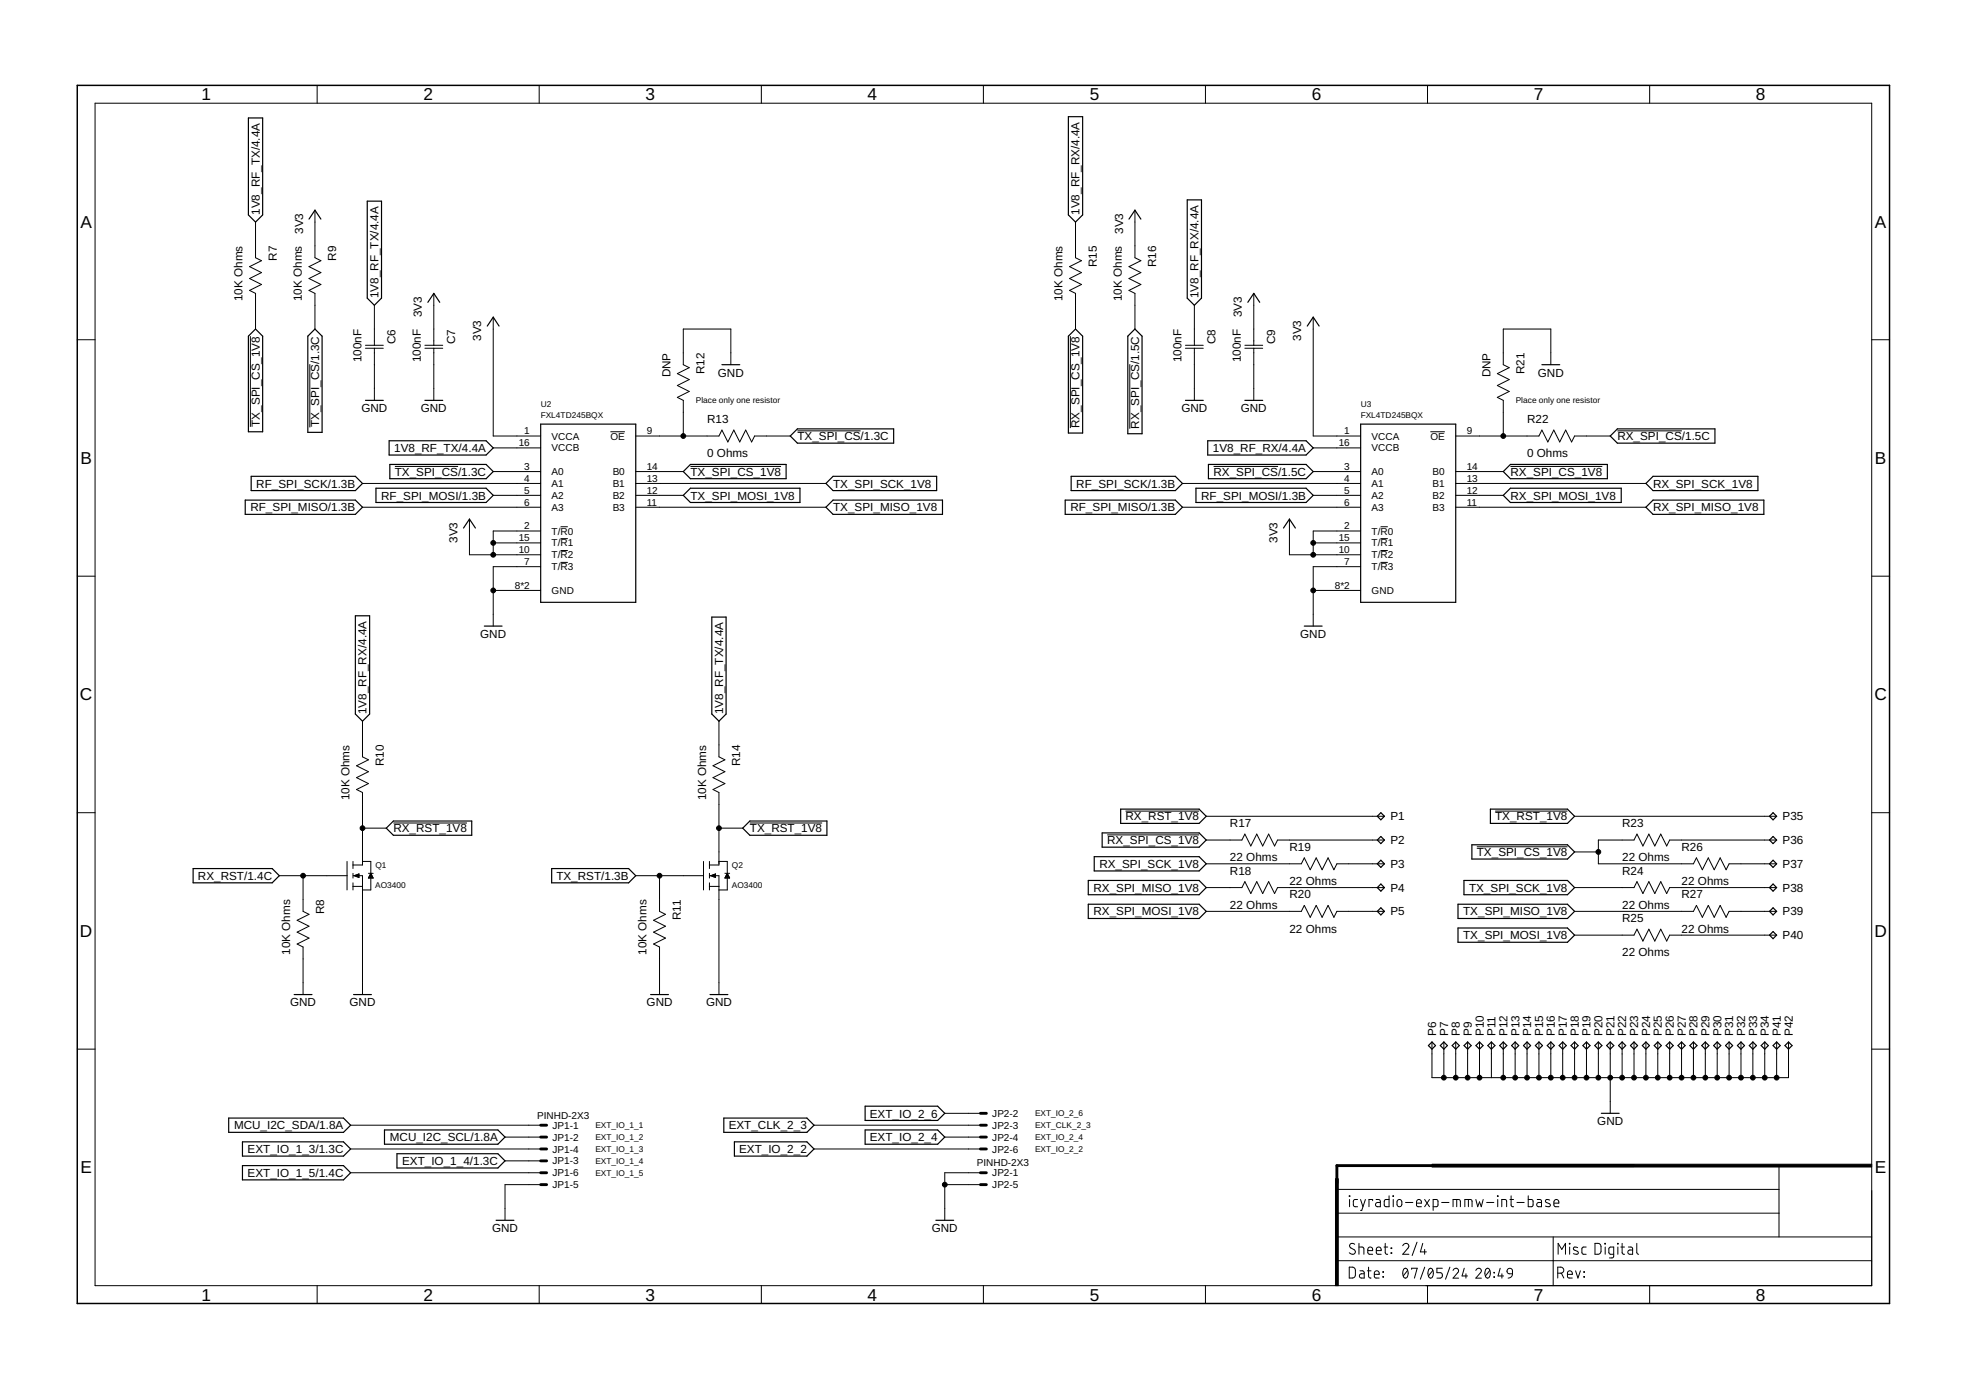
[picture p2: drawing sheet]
<svg xmlns="http://www.w3.org/2000/svg" width="420mm" height="297mm" viewBox="0 0 420 297" stroke-linecap="round" stroke-linejoin="round" font-family="sans-serif">
<g fill="none" stroke="#000" stroke-width=".21">
<path d="M67.8 18.2v3.9M115.2 18.2v3.9M162.7 18.2v3.9M210.2 18.2v3.9M257.6 18.2v3.9M305.1 18.2v3.9M352.6 18.2v3.9M20.3 22.1h379.7v252.6h-379.7zM54.6 47.5v7.6l1.3 .6-2.6 1.3 2.6 1.3-2.6 1.2 2.6 1.3-2.6 1.3 1.3 .6v7.6M67.3 44.9v10.2l1.3 .6-2.6 1.3 2.6 1.3-2.6 1.2 2.6 1.3-2.6 1.3 1.3 .6v7.6M229.8 47.5v7.6l1.3 .6-2.5 1.3 2.5 1.3-2.5 1.2 2.5 1.3-2.5 1.3 1.2 .6v7.6M242.5 44.9v10.2l1.3 .6-2.5 1.3 2.5 1.3-2.5 1.2 2.5 1.3-2.5 1.3 1.2 .6v7.6"/>
<path d="M16.5 72.6h3.8M53.5 71.8v19.4M66.2 77.8v13.5M78.1 73.8h3.8M78.1 74.4h3.8M80 65.2v8.6M80 74.4v11.2M90.8 73.8h3.8M90.8 74.4h3.8M92.7 62.7v11.1M92.7 74.4v11.2M105.4 67.8v25.4h10.1"/>
<path d="M156.2 77.9v-7.6h-10.2v7.6l1.3 .7-2.5 1.2 2.5 1.3-2.5 1.3 2.5 1.3-2.5 1.2 1.2 .7v7.6M228.7 71.8v19.7M241.4 77.8v13.8M253.3 73.8h3.9M253.3 74.4h3.9M255.2 65.2v8.6M255.2 74.4v11.2M266 73.8h3.9M266 74.4h3.9M267.9 62.7v11.1M267.9 74.4v11.2M280.6 67.8v25.4h10.2"/>
<path d="M331.4 77.9v-7.6h-10.1v7.6l1.2 .7-2.5 1.2 2.5 1.3-2.5 1.3 2.5 1.3-2.5 1.2 1.3 .7v7.6M400 72.6h3.8M84.4 99.7h13.5M105.4 95.7h10.1M130.5 92.3h3M135.9 93.2h17.7l.7-1.3 1.3 2.5 1.2-2.5 1.3 2.5 1.3-2.5 1.2 2.5 .7-1.2h7.6M147.6 99.7h19.3M170.4 92.1h13.5M259.4 99.7h13.7M280.6 95.7h10.2M305.7 92.3h3.1M311.1 93.2h17.8l.6-1.3 1.3 2.5 1.3-2.5 1.2 2.5 1.3-2.5 1.3 2.5 .6-1.2h7.6"/>
<path d="M322.8 99.7h19.6M345.7 92.1h13.7M77.5 103.3h38M77.5 108.4h38M100.3 110.9v7.7h15.2M105.4 100.8h10.1M105.4 105.9h10.1M105.4 116h10.1M115.5 113.5h-10.1v5.1M119.8 112.6h1.5M119.8 115.1h1.5M119.8 117.6h1.5"/>
<path d="M135.9 100.8h10.1M135.9 103.3h40.6M135.9 105.9h10.1M135.9 108.4h40.6M252.7 103.3h38.1M252.7 108.4h38.1M275.6 110.9v7.7h15.2M280.6 100.8h10.2M280.6 105.9h10.2M280.6 116h10.2M290.8 113.5h-10.2v5.1M295 112.6h1.6"/>
<path d="M295 115.1h1.6M295 117.6h1.6M311.1 100.8h10.2M311.1 103.3h40.6M311.1 105.9h10.2M311.1 108.4h40.6M16.5 123.1h3.8M105.4 126.2h10.1M115.5 121.1h-10.1v12.7M119.8 120.2h1.5M280.6 126.2h10.2M290.8 121.1h-10.2v12.7"/>
<path d="M295 120.2h1.6M400 123.1h3.8M77.5 154.1v7.6l1.2 .7-2.5 1.2 2.5 1.3-2.5 1.3 2.5 1.2-2.5 1.3 1.3 .7v15.4h-2.1M153.6 154.1v7.6l1.3 .7-2.5 1.2 2.5 1.3-2.5 1.3 2.5 1.2-2.5 1.3 1.2 .7v15.4h-2M16.5 173.7h3.8M77.5 177h5M84.1 175.9h15.7M153.6 177h5.1M160.3 175.9h15.4M236.6 178.4h19.7M240.5 173.3h15.8M257.8 179.5h7.6l.6-1.3 1.3 2.6 1.3-2.6 1.3 2.6 1.2-2.6 1.3 2.6 .6-1.3h22.9"/>
<path d="M257.8 174.4h38.1M319.5 173.3h15.5M336.5 174.4h43.2M379.7 179.5h-22.9l-.6 1.3-1.3-2.6-1.2 2.6-1.3-2.6-1.3 2.6-1.3-2.6-.6 1.3h-7.6v5.1h20.3l.6-1.3 1.3 2.6 1.3-2.6 1.3 2.6 1.2-2.6 1.3 2.6 .6-1.3h10.2M400 173.7h3.8M59.7 187.1h14.5M64.8 187.1v7.7l1.2 .6-2.5 1.3 2.5 1.2-2.5 1.3 2.5 1.3-2.5 1.2 1.3 .7v10.1M74.2 184.1v6.1M75.4 184.1v1.5M75.4 186.6v1M75.4 188.7v1.5M75.4 189.4h2.1"/>
<path d="M75.5 187.1h2v25.4M75.7 187.1l1-.3v.7zM75.7 187.1h1M76 187.2h.7M76 187h.7M76.3 187.4h.4M76.3 186.9h.4M76.6 187.5h.1M76.7 186.8h.1M77.5 184.1h1.7v6.1h-1.7M78.7 186.6h1.1M78.7 187.6h1"/>
<path d="M78.8 187.5h.9M78.9 187.4h.7M78.9 187.2h.6M79 187.1h.5M79.1 187h.3M79.1 186.9h.3M79.2 186.8h.1M79.2 186.6l.6 1h-1.1zM135.9 187.1h14.4M140.9 187.1v7.7l1.3 .6-2.5 1.3 2.5 1.2-2.5 1.3 2.5 1.3-2.5 1.2 1.2 .7v10.1M150.3 184.1v6.1M151.6 189.4h2"/>
<path d="M151.6 184.1v1.5M151.6 186.6v1M151.6 188.7v1.5M151.7 187.1h1.9v25.4M151.9 187.1l1-.3v.7zM151.9 187.1h1M152.2 187.2h.7M152.2 187h.7M152.5 187.4h.4M152.5 186.9h.4M152.8 187.5h.1M152.9 186.8h.1"/>
<path d="M153.6 184.1h1.8v6.1h-1.8M154.9 186.6h1M154.9 187.6h1M155 187.5h.9M155.1 187.4h.7M155.1 187.2h.6M155.2 187.1h.5M155.2 187h.4M155.3 186.9h.3M155.4 186.8h.1M155.4 186.6l.5 1h-1zM257.8 184.6h20.3l.6-1.3 1.3 2.6 1.3-2.6 1.3 2.6 1.2-2.6 1.3 2.6 .6-1.3h10.2"/>
<path d="M257.8 189.7h7.6l.6-1.3 1.3 2.5 1.3-2.5 1.3 2.5 1.2-2.5 1.3 2.5 .6-1.2h22.9M257.8 194.8h20.3l.6-1.3 1.3 2.5 1.3-2.5 1.3 2.5 1.2-2.5 1.3 2.5 .6-1.2h10.2M315.6 181h19.4M336.5 189.7h12.7l.6-1.3 1.3 2.5 1.3-2.5 1.3 2.5 1.2-2.5 1.3 2.5 .6-1.2h22.9M336.5 194.8h25.4l.6-1.3 1.3 2.5 1.3-2.5 1.3 2.5 1.2-2.5 1.3 2.5 .6-1.2h10.2M336.5 199.8h12.7l.6-1.2 1.3 2.5 1.3-2.5 1.3 2.5 1.2-2.5 1.3 2.5 .6-1.3h22.9M336.5 182.1h5.1M16.5 224.2h3.8M201.9 237.9h7.6M306 222.7v7.6h76.2v-7.6M308.6 222.7v7.6M311.1 222.7v7.6"/>
<path d="M313.6 222.7v7.6M316.2 222.7v7.6M318.7 222.7v7.6M321.3 222.7v7.6M323.8 222.7v7.6M326.3 222.7v7.6M328.9 222.7v7.6M331.4 222.7v7.6M334 222.7v7.6M336.5 222.7v7.6M339 222.7v7.6M341.6 222.7v7.6"/>
<path d="M344.1 222.7v15.2M346.7 222.7v7.6M349.2 222.7v7.6M351.7 222.7v7.6M354.3 222.7v7.6M356.8 222.7v7.6M359.4 222.7v7.6M361.9 222.7v7.6M364.4 222.7v7.6M367 222.7v7.6M369.5 222.7v7.6M372.1 222.7v7.6"/>
<path d="M374.6 222.7v7.6M377.1 222.7v7.6M379.7 222.7v7.6M400 224.2h3.8M74.9 250.6h40.6M74.9 240.5h40.6M74.9 245.5h40.6M107.9 243h7.6M107.9 248.1h7.6M115.5 253.2h-7.6v7.6M174 240.5h35.5M174 245.5h35.5"/>
<path d="M201.9 243h7.6M201.9 253.2h7.6M209.5 250.6h-7.6v10.2M285.7 254.2h94.5M285.7 259.2h94.5M288.4 255.5l.1 .2zM288.4 256.3v1.6M290.1 256.3h-.6l-.3 .4 .1 1.1 .8 .1M290.8 256.3l.5 1.6M291.8 256.3l-.8 2.4h-.2M293.3 256.6v-.3h-.7v1.6M294.1 256.3h.6l.3 .4v1.2h-.6a.46 .46 0 0 1-.4-.5 .46 .46 0 0 1 .4-.4h.6"/>
<path d="M296.9 255.5v2.4h-.8l-.3-.4 .1-.9 .2-.3h.8M297.7 255.5l.1 .2zM297.8 256.3v1.6M298.8 256.4l.4-.1a.92 .92 0 0 1 .1 1.5l-.3 .1a.92 .92 0 0 1-.2-1.5zM300.4 257h1.5M302.7 257.1h1.1a.55 .55 0 0 0-.4-.8 .55 .55 0 0 0-.7 .5l.1 1 1 .1M304.5 256.3l1 1.6M305.5 256.3l-1 1.6M306.3 257.9h.8l.2-.3v-1l-.2-.3h-.8v2.4M308.1 257h1.6M310.5 257.9v-1.6l1.5 .1 .1 1.5M311.3 256.3v1.6"/>
<path d="M313.1 257.9v-1.6l1.4 .1 .1 1.5M313.8 256.3v1.6M315.4 256.3l.4 1.6 .4-1.1 .4 1.1 .4-1.6M317.7 257h1.6M320 255.5l.1 .2zM320.1 256.3v1.6M321 257.9v-1.6l.9 .1 .1 1.5M322.7 256.3h.8M322.9 255.5l.1 2.1 .5 .3M324.2 257h1.5M326.6 255.5v2.4h.8l.2-.3v-1l-.2-.3h-.8M328.5 256.3h.7l.2 .3v1.3h-.6a.46 .46 0 0 1-.4-.5 .46 .46 0 0 1 .4-.4h.6"/>
<path d="M331.2 256.5l-.7-.2-.2 .3v.3l1 .4v.4a.82 .82 0 0 1-1 0M332.1 257.1h1a.56 .56 0 0 0-.3-.8 .56 .56 0 0 0-.7 .5l.1 1 .9 .1M380.2 249.1v15.2M67.8 274.7v3.9M115.2 274.7v3.9M162.7 274.7v3.9M210.2 274.7v3.9M257.6 274.7v3.9M285.7 269.4h114.3M285.7 264.3h114.3M288.4 270.8h.8l.4 .4v1.5l-.4 .4h-.8zM289.5 265.9a.58 .58 0 0 0-.9-.1 .58 .58 0 0 0 .1 .9l.7 .4a.58 .58 0 0 1 .1 .8 .58 .58 0 0 1-.9 0l-.2-.2"/>
<path d="M290.4 266.5l1 .1 .1 1.4M290.4 265.7v2.3M290.6 271.6h.7l.2 .3v1.2h-.5a.46 .46 0 0 1-.5-.4 .46 .46 0 0 1 .5-.5h.5M292.2 271.6h.8M292.3 267.3h1a.54 .54 0 0 0-.3-.8 .54 .54 0 0 0-.7 .5l.1 .9 .9 .1M292.5 270.8v1.9l.1 .3 .4 .1M293.7 272.3h1a.54 .54 0 0 0-.3-.7 .54 .54 0 0 0-.7 .5l.1 .9 .9 .1M294.1 267.3h1.1a.54 .54 0 0 0-.4-.8 .54 .54 0 0 0-.7 .5l.1 .9 1 .1M295.6 272.8l.1 .1zM295.6 271.8l.1 .1zM295.8 266.5h.8M296 265.7l.1 2.1 .5 .2"/>
<path d="M297.3 266.7l.1 .1zM297.3 267.7l.1 .1zM299.8 266.2a.64 .64 0 0 1 .9-.5 .64 .64 0 0 1 .2 1l-1.1 1.3h1.3M300 271.2l.2-.1a.86 .86 0 0 1 .7 1.2v.3a.51 .51 0 0 1-.5 .5 .51 .51 0 0 1-.6-.5v-.8zM300.8 271.5l-.9 1.2M301.7 271.3v-.3h1.2l-.6 2.1M302.8 265.5l-1 2.8M304.1 265.7l-.5 1.8h1.2M304.5 267v1M304.5 270.8l-.9 2.6M305.1 274.7v3.9M305.4 271.2l.2-.1a.86 .86 0 0 1 .7 1.2v.3a.51 .51 0 0 1-.5 .5 .51 .51 0 0 1-.6-.5v-.8z"/>
<path d="M306.2 271.5l-.9 1.2M308.3 271h-1.2v1h.7a.59 .59 0 0 1 .5 .6 .59 .59 0 0 1-.5 .5h-.7M309.9 270.8l-1 2.6M310.5 271.5a.58 .58 0 0 1 .9-.5 .58 .58 0 0 1 .1 1l-1 1.1h1.2M312.9 271l-.4 1.7h1.1M313.3 272.2v.9M315.4 271.5a.58 .58 0 0 1 .8-.5 .58 .58 0 0 1 .2 1l-1 1.1h1.2M317.6 271.2l.2-.1a.88 .88 0 0 1 .7 1.2l-.1 .3a.51 .51 0 0 1-.5 .5 .51 .51 0 0 1-.5-.5v-.8zM318.4 271.5l-.9 1.2M319.3 271.9l.1 .1zM319.3 272.8l.1 .2zM320.6 271l-.5 1.7h1.2"/>
<path d="M321 272.2v.9M322.2 271.2l.4-.2 .5 .2 .1 1-1-.1-.1-.4zM323.2 272.2l-.2 .7-.7 .2M331.9 264.3v10.4M332.9 272.1h.6a.65 .65 0 0 0 .7-.7 .65 .65 0 0 0-.7-.6h-.6v2.3M333 268v-2.3l.8 1.3 .8-1.3v2.3M333.7 272.1l.5 1M335 272.3h1a.54 .54 0 0 0-.3-.7 .54 .54 0 0 0-.7 .5l.1 .9 .9 .1M335.4 265.7l.1 .1zM335.4 266.5v1.5M336.7 271.6l.5 1.5 .6-1.5M337.2 266.6l-.8-.1-.1 .4 .9 .6v.4l-.2 .1-.7-.1"/>
<path d="M338.5 271.8l.1 .1zM338.5 272.8l.1 .1zM339 266.5h-.7l-.2 .4 .1 1 .8 .1M340.9 265.7h.8l.4 .4 .1 1.3-.2 .4-.3 .2h-.8zM343 265.7l.1 .1zM343 266.5v1.5M344.9 268h-.8l-.2-.2-.1-.9 .3-.4h.8v1.9l-.3 .4h-.6M345.7 265.7l.1 .1zM345.8 266.5v1.5M346.4 266.5h.8M346.7 265.7v2.1l.5 .2M348 266.5h.7l.2 .2v1.3h-.6a.46 .46 0 0 1-.4-.4 .46 .46 0 0 1 .4-.5h.6"/>
<path d="M349.8 265.7v2l.1 .2 .3 .1M352.6 274.7v3.9"/>
</g>
<g fill="none" stroke="#000" stroke-width=".25">
<path d="M53.1 25.2h3v20.7l-1.5 1.6-1.5-1.6zM228.3 24.9h3.1v21l-1.6 1.6-1.5-1.6zM66 46.8l1.3-1.9 1.3 1.9M78.5 43h3v20.7l-1.5 1.5-1.5-1.5zM241.3 46.8l1.2-1.9 1.3 1.9M253.7 42.7h3.1v21l-1.6 1.5-1.5-1.5zM54.6 70.3l1.5 1.5v20.5h-3v-20.5zM67.3 70.3l1.5 1.5v20.6h-3v-20.6zM91.4 64.6l1.3-1.9 1.3 1.9M104.1 69.7l1.3-1.9 1.3 1.9M154.3 77.9h3.8M229.8 70.3l1.6 1.5v20.7h-3.1v-20.7z"/>
<path d="M242.5 70.3l1.6 1.5v20.9h-3.1v-20.9zM266.7 64.6l1.2-1.9 1.3 1.9M279.4 69.7l1.2-1.9 1.3 1.9M329.5 77.9h3.8M78.1 85.6h3.8M83.2 94.2h20.7l1.5 1.5-1.5 1.5h-20.7zM83.3 99.3h20.6l1.5 1.5-1.5 1.5h-20.6zM90.8 85.6h3.8M115.5 90.6h20.4v38.1h-20.4zM168.9 93.2l1.5-1.5h20.6v3h-20.6zM253.3 85.6h3.9M258.1 94.2h21l1.5 1.5-1.5 1.5h-21z"/>
<path d="M258.3 99.3h20.8l1.5 1.5-1.5 1.5h-20.8zM266 85.6h3.9M290.8 90.6h20.3v38.1h-20.3zM345.7 91.7h20.8v3h-20.8l-1.6-1.5zM52.4 106.9h23.5l1.6 1.5-1.6 1.5h-23.5zM53.7 101.8h22.2l1.6 1.5-1.6 1.5h-22.2zM80.3 104.3h23.6l1.5 1.6-1.5 1.5h-23.6zM99.1 112.8l1.2-1.9 1.3 1.9M146 100.8l1.6-1.5h20.4v3h-20.4zM146 105.9l1.6-1.6h23.4v3.1h-23.4zM176.5 103.3l1.5-1.5h22.2v3h-22.2zM176.5 108.4l1.5-1.5h23.4v3h-23.4z"/>
<path d="M227.6 106.9h23.6l1.5 1.5-1.5 1.5h-23.6zM228.9 101.8h22.3l1.5 1.5-1.5 1.5h-22.3zM255.6 104.3h23.5l1.5 1.6-1.5 1.5h-23.5zM274.3 112.8l1.3-1.9 1.2 1.9M321.3 100.8l1.5-1.5h20.7v3h-20.7zM321.3 105.9l1.5-1.6h23.7v3.1h-23.7zM351.7 103.3l1.6-1.5h22.4v3h-22.4zM351.7 108.4l1.6-1.5h23.7v3h-23.7zM75.9 131.6h3.1v21l-1.5 1.5-1.6-1.5zM103.5 133.8h3.8M152.1 131.9h3.1v20.7l-1.6 1.5-1.5-1.5zM278.7 133.8h3.9"/>
<path d="M82.5 177l1.6-1.5h16.7v3h-16.7zM160.3 175.5h16.4v3h-16.4l-1.6-1.5zM235.5 178h20.8l1.5 1.5-1.5 1.5h-20.8zM239.5 172.9h16.8l1.5 1.5-1.5 1.6h-16.8zM295.1 178.8l.8 .7-.8 .8-.8-.8zM295.1 173.7l.8 .7-.8 .8-.8-.8zM318.5 172.9h16.5l1.5 1.5-1.5 1.6h-16.5zM378.2 174.4l.7-.7 .8 .7-.8 .8zM378.2 179.5l.7-.7 .8 .7-.8 .8zM41.3 185.6h16.9l1.5 1.5-1.5 1.6h-16.9zM117.9 185.6h16.4l1.6 1.5-1.6 1.6h-16.4zM232.6 188.2h23.7l1.5 1.5-1.5 1.5h-23.7z"/>
<path d="M232.6 193.2h23.7l1.5 1.6-1.5 1.5h-23.7zM233.8 183.1h22.5l1.5 1.5-1.5 1.5h-22.5zM295.1 183.8l.8 .8-.8 .8-.8-.8zM295.1 188.9l.8 .8-.8 .7-.8-.7zM295.1 194l.8 .8-.8 .7-.8-.7zM311.6 198.3h23.4l1.5 1.5-1.5 1.6h-23.4zM311.6 193.2h23.4l1.5 1.6-1.5 1.5h-23.4zM312.9 188.2h22.1l1.5 1.5-1.5 1.5h-22.1zM314.6 180.5h20.4l1.5 1.6-1.5 1.5h-20.4zM378.2 194.8l.7-.8 .8 .8-.8 .7zM378.2 199.8l.7-.7 .8 .7-.8 .8zM378.9 188.9l.8 .8-.8 .7-.7-.7z"/>
<path d="M378.9 183.8l.8 .8-.8 .8-.7-.8zM62.9 212.5h3.8M75.6 212.5h3.8M139 212.5h3.9M151.7 212.5h3.9M48.9 238.9h24.5l1.5 1.6-1.5 1.5h-24.5zM154.7 238.9h17.7l1.6 1.6-1.6 1.5h-17.7zM184.9 236.4h15.5l1.5 1.5-1.5 1.5h-15.5zM305.3 223.4l.7-.7 .8 .7-.8 .8zM307.8 223.4l.8-.7 .7 .7-.7 .8zM310.3 223.4l.8-.7 .8 .7-.8 .8zM312.9 223.4l.7-.7 .8 .7-.8 .8z"/>
<path d="M315.4 223.4l.8-.7 .7 .7-.7 .8zM318 223.4l.7-.7 .8 .7-.8 .8zM320.5 223.4l.8-.7 .7 .7-.7 .8zM323 223.4l.8-.7 .8 .7-.8 .8zM325.6 223.4l.7-.7 .8 .7-.8 .8zM328.1 223.4l.8-.7 .7 .7-.7 .8zM330.7 223.4l.7-.7 .8 .7-.8 .8zM333.2 223.4l.8-.7 .7 .7-.7 .8zM335.7 223.4l.8-.7 .8 .7-.8 .8zM338.3 223.4l.7-.7 .8 .7-.8 .8zM340.8 223.4l.8-.7 .7 .7-.7 .8zM342.2 237.9h3.8"/>
<path d="M343.4 223.4l.7-.7 .8 .7-.8 .8zM345.9 223.4l.8-.7 .7 .7-.7 .8zM348.4 223.4l.8-.7 .8 .7-.8 .8zM351 223.4l.7-.7 .8 .7-.8 .8zM353.5 223.4l.8-.7 .7 .7-.7 .8zM356.1 223.4l.7-.7 .8 .7-.8 .8zM358.6 223.4l.8-.7 .7 .7-.7 .8zM361.1 223.4l.8-.7 .8 .7-.8 .8zM363.7 223.4l.7-.7 .8 .7-.8 .8zM366.2 223.4l.8-.7 .7 .7-.7 .8zM368.8 223.4l.7-.7 .8 .7-.8 .8zM371.3 223.4l.8-.7 .7 .7-.7 .8z"/>
<path d="M373.8 223.4l.8-.7 .8 .7-.8 .8zM376.4 223.4l.7-.7 .8 .7-.8 .8zM378.9 223.4l.8-.7 .7 .7-.7 .8zM381.5 223.4l.7-.7 .8 .7-.8 .8zM51.8 244h21.6l1.5 1.5-1.5 1.6h-21.6zM51.8 249.1h21.6l1.5 1.5-1.5 1.5h-21.6zM82.2 241.5h24.2l1.5 1.5-1.5 1.5h-24.2zM84.8 246.5h21.6l1.5 1.6-1.5 1.5h-21.6zM157 244h15.4l1.6 1.5-1.6 1.6h-15.4zM184.9 241.5h15.5l1.5 1.5-1.5 1.5h-15.5zM106 260.8h3.8M200 260.8h3.8"/>
</g>
<path d="M16.5 18.2h387.3v260.4h-387.3z" fill="none" stroke="#000" stroke-width=".32"/>
<path d="M285.4 251.9h.6v22.8h-.6zM306 248.8h94v.6h-94z" fill="#000" stroke="#000" stroke-width=".21"/>
<g fill="none" stroke="#000" stroke-width=".61">
<path d="M209.5 237.9h1.3M115.5 250.6h1.3M115.5 240.5h1.3M115.5 243h1.3M115.5 253.2h1.3M115.5 245.5h1.3M115.5 248.1h1.3M209.5 250.6h1.3M209.5 240.5h1.3M209.5 243h1.3M209.5 253.2h1.3M209.5 245.5h1.3"/>
<path d="M349.2 249.1h-63.5v3.8"/>
</g>
<g fill="#000" stroke="#000" stroke-width=".21">
<circle cx="146" cy="93.2" r=".51"/>
<circle cx="321.3" cy="93.2" r=".51"/>
<circle cx="105.4" cy="118.6" r=".51"/>
<circle cx="105.4" cy="116" r=".51"/>
<circle cx="280.6" cy="118.6" r=".51"/>
<circle cx="280.6" cy="116" r=".51"/>
<circle cx="105.4" cy="126.2" r=".51"/>
<circle cx="280.6" cy="126.2" r=".51"/>
<circle cx="77.5" cy="177" r=".51"/>
<circle cx="153.6" cy="177" r=".51"/>
<circle cx="64.8" cy="187.1" r=".51"/>
<circle cx="140.9" cy="187.1" r=".51"/>
<circle cx="341.6" cy="182.1" r=".51"/>
<circle cx="308.6" cy="230.3" r=".51"/>
<circle cx="311.1" cy="230.3" r=".51"/>
<circle cx="313.6" cy="230.3" r=".51"/>
<circle cx="316.2" cy="230.3" r=".51"/>
<circle cx="321.3" cy="230.3" r=".51"/>
<circle cx="323.8" cy="230.3" r=".51"/>
<circle cx="326.3" cy="230.3" r=".51"/>
<circle cx="328.9" cy="230.3" r=".51"/>
<circle cx="331.4" cy="230.3" r=".51"/>
<circle cx="334" cy="230.3" r=".51"/>
<circle cx="336.5" cy="230.3" r=".51"/>
<circle cx="339" cy="230.3" r=".51"/>
<circle cx="341.6" cy="230.3" r=".51"/>
<circle cx="344.1" cy="230.3" r=".51"/>
<circle cx="346.7" cy="230.3" r=".51"/>
<circle cx="349.2" cy="230.3" r=".51"/>
<circle cx="351.7" cy="230.3" r=".51"/>
<circle cx="354.3" cy="230.3" r=".51"/>
<circle cx="356.8" cy="230.3" r=".51"/>
<circle cx="359.4" cy="230.3" r=".51"/>
<circle cx="361.9" cy="230.3" r=".51"/>
<circle cx="364.4" cy="230.3" r=".51"/>
<circle cx="367" cy="230.3" r=".51"/>
<circle cx="369.5" cy="230.3" r=".51"/>
<circle cx="372.1" cy="230.3" r=".51"/>
<circle cx="374.6" cy="230.3" r=".51"/>
<circle cx="377.1" cy="230.3" r=".51"/>
<circle cx="379.7" cy="230.3" r=".51"/>
<circle cx="201.9" cy="253.2" r=".51"/>
</g>
<g font-size="3.7">
<text x="43" y="21.4">1</text>
<text x="90.5" y="21.4">2</text>
<text x="138" y="21.4">3</text>
<text x="185.4" y="21.4">4</text>
<text x="232.9" y="21.4">5</text>
<text x="280.3" y="21.4">6</text>
<text x="327.8" y="21.4">7</text>
<text x="375.3" y="21.4">8</text>
<text x="17.2" y="48.6">A</text>
<text x="400.7" y="48.6">A</text>
<text x="17.2" y="99.2">B</text>
<text x="400.7" y="99.2">B</text>
<text x="17.1" y="149.7">C</text>
<text x="400.6" y="149.7">C</text>
<text x="17.1" y="200.2">D</text>
<text x="400.6" y="200.2">D</text>
<text x="17.2" y="250.8">E</text>
<text x="400.7" y="250.8">E</text>
<text x="43" y="277.9">1</text>
<text x="90.5" y="277.9">2</text>
<text x="138" y="277.9">3</text>
<text x="185.4" y="277.9">4</text>
<text x="232.9" y="277.9">5</text>
<text x="280.3" y="277.9">6</text>
<text x="327.8" y="277.9">7</text>
<text x="375.3" y="277.9">8</text>
</g>
<g font-size="2.5">
<text x="55.5" y="45.9" transform="rotate(-90 55.5 45.9)">1V8_RF_TX/4.4A</text>
<text x="230.7" y="45.9" transform="rotate(-90 230.7 45.9)">1V8_RF_RX/4.4A</text>
<text x="64.8" y="50" transform="rotate(-90 64.8 50)">3V3</text>
<text x="240" y="50" transform="rotate(-90 240 50)">3V3</text>
<text x="59.2" y="55.7" transform="rotate(-90 59.2 55.7)">R7</text>
<text x="71.9" y="55.7" transform="rotate(-90 71.9 55.7)">R9</text>
<text x="234.4" y="57.1" transform="rotate(-90 234.4 57.1)">R15</text>
<text x="247.1" y="57.1" transform="rotate(-90 247.1 57.1)">R16</text>
<text x="51.8" y="64.4" transform="rotate(-90 51.8 64.4)">10K Ohms</text>
<text x="64.5" y="64.4" transform="rotate(-90 64.5 64.4)">10K Ohms</text>
<text x="80.9" y="63.7" transform="rotate(-90 80.9 63.7)">1V8_RF_TX/4.4A</text>
<text x="227.1" y="64.4" transform="rotate(-90 227.1 64.4)">10K Ohms</text>
<text x="239.8" y="64.4" transform="rotate(-90 239.8 64.4)">10K Ohms</text>
<text x="256.1" y="63.7" transform="rotate(-90 256.1 63.7)">1V8_RF_RX/4.4A</text>
<text x="90.2" y="67.8" transform="rotate(-90 90.2 67.8)">3V3</text>
<text x="265.4" y="67.8" transform="rotate(-90 265.4 67.8)">3V3</text>
<text x="77.2" y="77.4" transform="rotate(-90 77.2 77.4)">100nF</text>
<text x="84.5" y="73.5" transform="rotate(-90 84.5 73.5)">C6</text>
<text x="89.9" y="77.4" transform="rotate(-90 89.9 77.4)">100nF</text>
<text x="97.2" y="73.5" transform="rotate(-90 97.2 73.5)">C7</text>
<text x="102.9" y="72.8" transform="rotate(-90 102.9 72.8)">3V3</text>
<text x="252.5" y="77.4" transform="rotate(-90 252.5 77.4)">100nF</text>
<text x="259.8" y="73.5" transform="rotate(-90 259.8 73.5)">C8</text>
<text x="265.2" y="77.4" transform="rotate(-90 265.2 77.4)">100nF</text>
<text x="272.5" y="73.5" transform="rotate(-90 272.5 73.5)">C9</text>
<text x="278.1" y="72.8" transform="rotate(-90 278.1 72.8)">3V3</text>
<text x="143.3" y="80.7" transform="rotate(-90 143.3 80.7)">DNP</text>
<text x="150.6" y="80" transform="rotate(-90 150.6 80)">R12</text>
<text x="153.4" y="80.5">GND</text>
<text x="318.5" y="80.7" transform="rotate(-90 318.5 80.7)">DNP</text>
<text x="325.8" y="80" transform="rotate(-90 325.8 80)">R21</text>
<text x="328.7" y="80.5">GND</text>
<text x="77.2" y="88.1">GND</text>
<text x="89.9" y="88.1">GND</text>
<text x="252.5" y="88.1">GND</text>
<text x="265.2" y="88.1">GND</text>
<text x="55.5" y="91.2" transform="rotate(-90 55.5 91.2)">TX_SPI_CS_1V8</text>
<text x="68.2" y="91.3" transform="rotate(-90 68.2 91.3)">TX_SPI_CS/1.3C</text>
<text x="151.1" y="90.4">R13</text>
<text x="170.4" y="94.1">TX_SPI_CS/1.3C</text>
<text x="230.7" y="91.5" transform="rotate(-90 230.7 91.5)">RX_SPI_CS_1V8</text>
<text x="243.4" y="91.6" transform="rotate(-90 243.4 91.6)">RX_SPI_CS/1.5C</text>
<text x="326.4" y="90.4">R22</text>
<text x="345.7" y="94.1">RX_SPI_CS/1.5C</text>
<text x="84.2" y="96.6">1V8_RF_TX/4.4A</text>
<text x="84.4" y="101.7">TX_SPI_CS/1.3C</text>
<text x="147.6" y="101.7">TX_SPI_CS_1V8</text>
<text x="151.1" y="97.7">0 Ohms</text>
<text x="259.2" y="96.6">1V8_RF_RX/4.4A</text>
<text x="259.3" y="101.7">RX_SPI_CS/1.5C</text>
<text x="322.8" y="101.7">RX_SPI_CS_1V8</text>
<text x="326.4" y="97.7">0 Ohms</text>
<text x="54.8" y="104.2">RF_SPI_SCK/1.3B</text>
<text x="81.5" y="106.8">RF_SPI_MOSI/1.3B</text>
<text x="147.6" y="106.8">TX_SPI_MOSI_1V8</text>
<text x="178" y="104.2">TX_SPI_SCK_1V8</text>
<text x="230" y="104.2">RF_SPI_SCK/1.3B</text>
<text x="256.7" y="106.8">RF_SPI_MOSI/1.3B</text>
<text x="322.8" y="106.8">RX_SPI_MOSI_1V8</text>
<text x="353.3" y="104.2">RX_SPI_SCK_1V8</text>
<text x="53.5" y="109.3">RF_SPI_MISO/1.3B</text>
<text x="178" y="109.3">TX_SPI_MISO_1V8</text>
<text x="228.8" y="109.3">RF_SPI_MISO/1.3B</text>
<text x="353.3" y="109.3">RX_SPI_MISO_1V8</text>
<text x="97.8" y="116" transform="rotate(-90 97.8 116)">3V3</text>
<text x="273" y="116" transform="rotate(-90 273 116)">3V3</text>
<text x="102.6" y="136.3">GND</text>
<text x="277.9" y="136.3">GND</text>
<text x="78.4" y="152.6" transform="rotate(-90 78.4 152.6)">1V8_RF_RX/4.4A</text>
<text x="154.5" y="152.6" transform="rotate(-90 154.5 152.6)">1V8_RF_TX/4.4A</text>
<text x="82" y="163.8" transform="rotate(-90 82 163.8)">R10</text>
<text x="158.2" y="163.8" transform="rotate(-90 158.2 163.8)">R14</text>
<text x="74.7" y="171" transform="rotate(-90 74.7 171)">10K Ohms</text>
<text x="150.9" y="171" transform="rotate(-90 150.9 171)">10K Ohms</text>
<text x="84.1" y="177.9">RX_RST_1V8</text>
<text x="160.3" y="177.9">TX_RST_1V8</text>
<text x="240.5" y="175.3">RX_RST_1V8</text>
<text x="262.9" y="176.7">R17</text>
<text x="297.1" y="175.3">P1</text>
<text x="319.5" y="175.3">TX_RST_1V8</text>
<text x="346.7" y="176.7">R23</text>
<text x="381" y="175.3">P35</text>
<text x="234.9" y="185.5">RX_SPI_SCK_1V8</text>
<text x="236.6" y="180.4">RX_SPI_CS_1V8</text>
<text x="262.9" y="184.1">22 Ohms</text>
<text x="275.6" y="181.8">R19</text>
<text x="297.1" y="180.4">P2</text>
<text x="297.1" y="185.5">P3</text>
<text x="315.6" y="182.9">TX_SPI_CS_1V8</text>
<text x="346.7" y="184.1">22 Ohms</text>
<text x="359.4" y="181.8">R26</text>
<text x="381" y="185.5">P37</text>
<text x="381" y="180.4">P36</text>
<text x="42.3" y="188">RX_RST/1.4C</text>
<text x="118.9" y="188">TX_RST/1.3B</text>
<text x="233.7" y="190.6">RX_SPI_MISO_1V8</text>
<text x="262.9" y="186.9">R18</text>
<text x="275.6" y="189.1">22 Ohms</text>
<text x="275.6" y="192">R20</text>
<text x="297.1" y="190.6">P4</text>
<text x="313.9" y="190.6">TX_SPI_SCK_1V8</text>
<text x="346.7" y="186.9">R24</text>
<text x="359.4" y="189.1">22 Ohms</text>
<text x="359.4" y="192">R27</text>
<text x="381" y="190.6">P38</text>
<text x="69.3" y="195.4" transform="rotate(-90 69.3 195.4)">R8</text>
<text x="145.5" y="196.6" transform="rotate(-90 145.5 196.6)">R11</text>
<text x="233.7" y="195.6">RX_SPI_MOSI_1V8</text>
<text x="262.9" y="194.2">22 Ohms</text>
<text x="297.1" y="195.6">P5</text>
<text x="312.7" y="195.6">TX_SPI_MISO_1V8</text>
<text x="346.7" y="194.2">22 Ohms</text>
<text x="346.7" y="197.1">R25</text>
<text x="381" y="195.6">P39</text>
<text x="275.6" y="199.3">22 Ohms</text>
<text x="312.7" y="200.7">TX_SPI_MOSI_1V8</text>
<text x="359.4" y="199.3">22 Ohms</text>
<text x="381" y="200.7">P40</text>
<text x="62" y="204" transform="rotate(-90 62 204)">10K Ohms</text>
<text x="138.2" y="204" transform="rotate(-90 138.2 204)">10K Ohms</text>
<text x="346.7" y="204.4">22 Ohms</text>
<text x="62" y="215.1">GND</text>
<text x="74.7" y="215.1">GND</text>
<text x="138.2" y="215.1">GND</text>
<text x="150.9" y="215.1">GND</text>
<text x="306.9" y="221.4" transform="rotate(-90 306.9 221.4)">P6</text>
<text x="309.5" y="221.4" transform="rotate(-90 309.5 221.4)">P7</text>
<text x="312" y="221.4" transform="rotate(-90 312 221.4)">P8</text>
<text x="314.5" y="221.4" transform="rotate(-90 314.5 221.4)">P9</text>
<text x="317.1" y="221.4" transform="rotate(-90 317.1 221.4)">P10</text>
<text x="319.6" y="221.4" transform="rotate(-90 319.6 221.4)">P11</text>
<text x="322.2" y="221.4" transform="rotate(-90 322.2 221.4)">P12</text>
<text x="324.7" y="221.4" transform="rotate(-90 324.7 221.4)">P13</text>
<text x="327.2" y="221.4" transform="rotate(-90 327.2 221.4)">P14</text>
<text x="329.8" y="221.4" transform="rotate(-90 329.8 221.4)">P15</text>
<text x="332.3" y="221.4" transform="rotate(-90 332.3 221.4)">P16</text>
<text x="334.9" y="221.4" transform="rotate(-90 334.9 221.4)">P17</text>
<text x="337.4" y="221.4" transform="rotate(-90 337.4 221.4)">P18</text>
<text x="339.9" y="221.4" transform="rotate(-90 339.9 221.4)">P19</text>
<text x="342.5" y="221.4" transform="rotate(-90 342.5 221.4)">P20</text>
<text x="345" y="221.4" transform="rotate(-90 345 221.4)">P21</text>
<text x="347.6" y="221.4" transform="rotate(-90 347.6 221.4)">P22</text>
<text x="350.1" y="221.4" transform="rotate(-90 350.1 221.4)">P23</text>
<text x="352.6" y="221.4" transform="rotate(-90 352.6 221.4)">P24</text>
<text x="355.2" y="221.4" transform="rotate(-90 355.2 221.4)">P25</text>
<text x="357.7" y="221.4" transform="rotate(-90 357.7 221.4)">P26</text>
<text x="360.3" y="221.4" transform="rotate(-90 360.3 221.4)">P27</text>
<text x="362.8" y="221.4" transform="rotate(-90 362.8 221.4)">P28</text>
<text x="365.3" y="221.4" transform="rotate(-90 365.3 221.4)">P29</text>
<text x="367.9" y="221.4" transform="rotate(-90 367.9 221.4)">P30</text>
<text x="370.4" y="221.4" transform="rotate(-90 370.4 221.4)">P31</text>
<text x="373" y="221.4" transform="rotate(-90 373 221.4)">P32</text>
<text x="375.5" y="221.4" transform="rotate(-90 375.5 221.4)">P33</text>
<text x="378" y="221.4" transform="rotate(-90 378 221.4)">P34</text>
<text x="380.6" y="221.4" transform="rotate(-90 380.6 221.4)">P41</text>
<text x="383.1" y="221.4" transform="rotate(-90 383.1 221.4)">P42</text>
<text x="185.9" y="238.8">EXT_IO_2_6</text>
<text x="50" y="241.3">MCU_I2C_SDA/1.8A</text>
<text x="83.3" y="243.9">MCU_I2C_SCL/1.8A</text>
<text x="155.7" y="241.3">EXT_CLK_2_3</text>
<text x="185.9" y="243.9">EXT_IO_2_4</text>
<text x="341.4" y="240.5">GND</text>
<text x="52.9" y="251.5">EXT_IO_1_5/1.4C</text>
<text x="52.9" y="246.4">EXT_IO_1_3/1.3C</text>
<text x="85.9" y="249">EXT_IO_1_4/1.3C</text>
<text x="157.9" y="246.4">EXT_IO_2_2</text>
<text x="105.2" y="263.3">GND</text>
<text x="199.1" y="263.3">GND</text>
</g>
<g font-size="2.1">
<text x="110.9" y="95.4">16</text>
<text x="112" y="92.8">1</text>
<text x="117.9" y="93.9">VCCA</text>
<text x="130.4" y="93.9">OE</text>
<text x="138.2" y="92.8">9</text>
<text x="286.1" y="95.4">16</text>
<text x="287.3" y="92.8">1</text>
<text x="293.1" y="93.9">VCCA</text>
<text x="305.7" y="93.9">OE</text>
<text x="313.5" y="92.8">9</text>
<text x="112" y="100.4">3</text>
<text x="117.9" y="101.5">A0</text>
<text x="117.9" y="96.5">VCCB</text>
<text x="130.9" y="101.5">B0</text>
<text x="138.2" y="100.4">14</text>
<text x="287.3" y="100.4">3</text>
<text x="293.1" y="101.5">A0</text>
<text x="293.1" y="96.5">VCCB</text>
<text x="306.2" y="101.5">B0</text>
<text x="313.5" y="100.4">14</text>
<text x="112" y="103">4</text>
<text x="112" y="105.5">5</text>
<text x="117.9" y="104.1">A1</text>
<text x="117.9" y="106.6">A2</text>
<text x="130.9" y="104.1">B1</text>
<text x="130.9" y="106.6">B2</text>
<text x="138.2" y="103">13</text>
<text x="138.2" y="105.5">12</text>
<text x="287.3" y="103">4</text>
<text x="287.3" y="105.5">5</text>
<text x="293.1" y="104.1">A1</text>
<text x="293.1" y="106.6">A2</text>
<text x="306.2" y="104.1">B1</text>
<text x="306.2" y="106.6">B2</text>
<text x="313.5" y="103">13</text>
<text x="313.5" y="105.5">12</text>
<text x="112" y="108">6</text>
<text x="112" y="113.1">2</text>
<text x="117.9" y="109.2">A3</text>
<text x="130.9" y="109.2">B3</text>
<text x="138.2" y="108">11</text>
<text x="287.3" y="108">6</text>
<text x="287.3" y="113.1">2</text>
<text x="293.1" y="109.2">A3</text>
<text x="306.2" y="109.2">B3</text>
<text x="313.5" y="108">11</text>
<text x="110.9" y="115.7">15</text>
<text x="110.9" y="118.2">10</text>
<text x="117.9" y="114.2">T/R0</text>
<text x="117.9" y="116.8">T/R1</text>
<text x="117.9" y="119.3">T/R2</text>
<text x="286.1" y="115.7">15</text>
<text x="286.1" y="118.2">10</text>
<text x="293.1" y="114.2">T/R0</text>
<text x="293.1" y="116.8">T/R1</text>
<text x="293.1" y="119.3">T/R2</text>
<text x="110" y="125.8">8*2</text>
<text x="112" y="120.7">7</text>
<text x="117.9" y="121.9">T/R3</text>
<text x="285.3" y="125.8">8*2</text>
<text x="287.3" y="120.7">7</text>
<text x="293.1" y="121.9">T/R3</text>
<text x="117.9" y="126.9">GND</text>
<text x="293.1" y="126.9">GND</text>
<text x="114.8" y="239.1">PINHD-2X3</text>
<text x="212.1" y="238.7">JP2-2</text>
<text x="118.1" y="241.2">JP1-1</text>
<text x="118.1" y="243.8">JP1-2</text>
<text x="212.1" y="241.2">JP2-3</text>
<text x="212.1" y="243.8">JP2-4</text>
<text x="118.1" y="248.8">JP1-3</text>
<text x="118.1" y="246.3">JP1-4</text>
<text x="118.1" y="251.4">JP1-6</text>
<text x="208.8" y="249.2">PINHD-2X3</text>
<text x="212.1" y="251.4">JP2-1</text>
<text x="212.1" y="246.3">JP2-6</text>
<text x="118.1" y="253.9">JP1-5</text>
<text x="212.1" y="253.9">JP2-5</text>
</g>
<g font-size="1.8">
<text x="115.6" y="89.4">FXL4TD245BQX</text>
<text x="115.6" y="87.1">U2</text>
<text x="148.7" y="86.2">Place only one resistor</text>
<text x="290.8" y="89.4">FXL4TD245BQX</text>
<text x="290.8" y="87.1">U3</text>
<text x="323.9" y="86.2">Place only one resistor</text>
<text x="80.2" y="185.6">Q1</text>
<text x="156.4" y="185.6">Q2</text>
<text x="80.2" y="189.7">AO3400</text>
<text x="156.4" y="189.7">AO3400</text>
<text x="221.2" y="238.6">EXT_IO_2_6</text>
<text x="127.2" y="241.1">EXT_IO_1_1</text>
<text x="127.2" y="243.6">EXT_IO_1_2</text>
<text x="221.2" y="241.1">EXT_CLK_2_3</text>
<text x="221.2" y="243.6">EXT_IO_2_4</text>
<text x="127.2" y="246.2">EXT_IO_1_3</text>
<text x="127.2" y="248.7">EXT_IO_1_4</text>
<text x="127.2" y="251.3">EXT_IO_1_5</text>
<text x="221.2" y="246.2">EXT_IO_2_2</text>
</g>
</svg>
